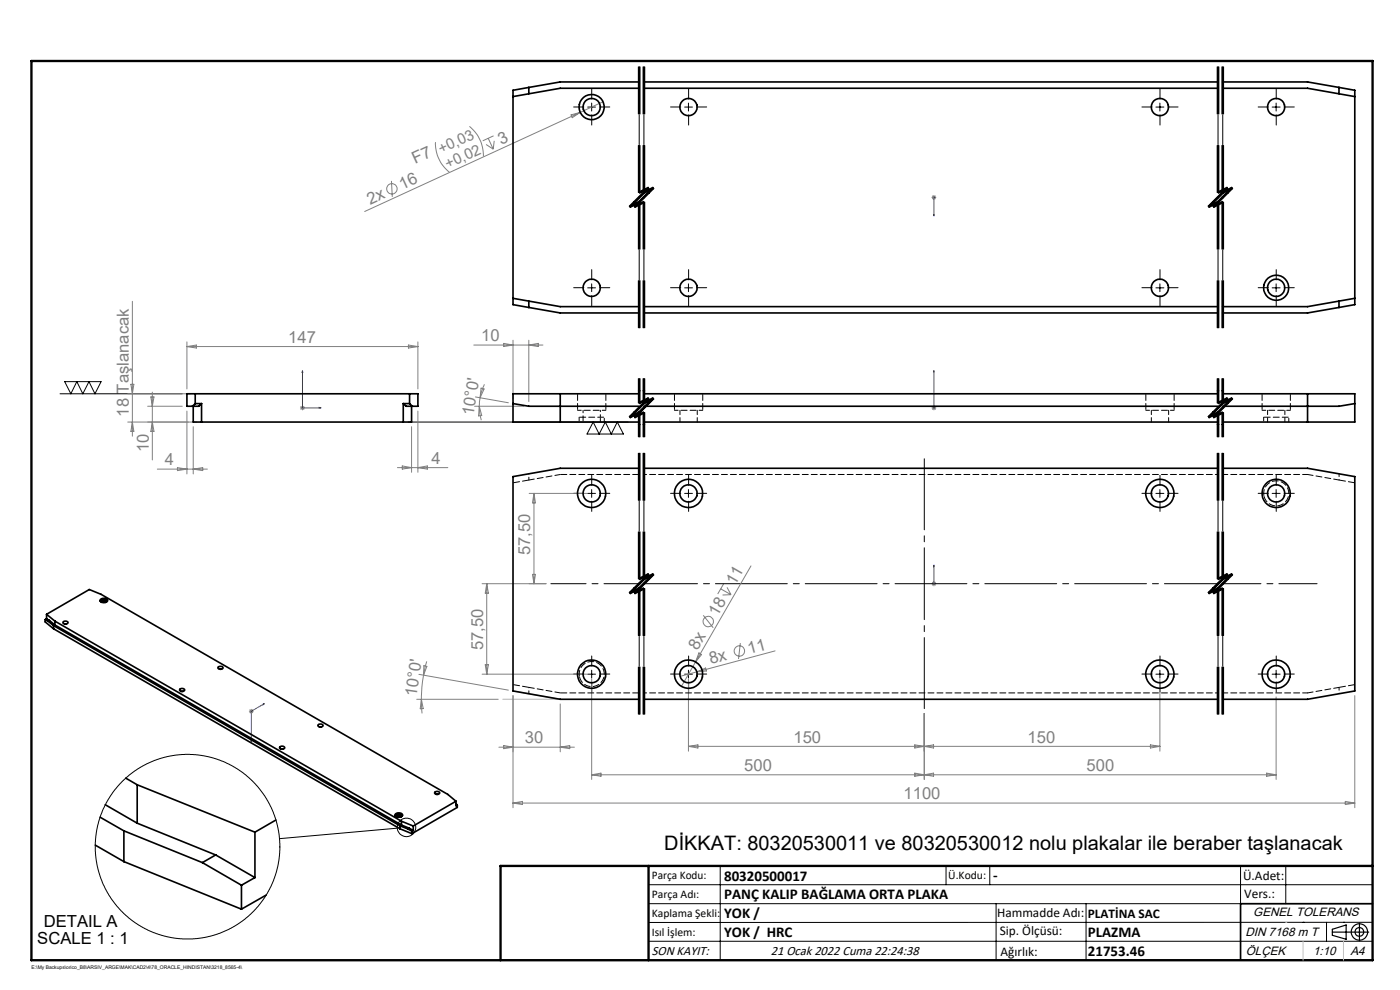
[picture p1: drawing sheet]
<svg xmlns="http://www.w3.org/2000/svg" width="297mm" height="210mm" viewBox="0 0 297 210" stroke-linecap="round" stroke-linejoin="round" font-family="sans-serif">
<g fill="none" stroke="#808080" stroke-width=".21">
<path d="M83 38.4l.2 3.4M92.4 30.2a7.7 7.7 0 0 0 2.9 6.3M99.6 26.8a8 8 0 0 1 3 6.4M103.1 30.6l1.5 1M103.6 29.3l1 2.3M104.7 28.8l-2.3 1.1M104.8 29.9l-.2 1.7M121.1 24.4l2-.6-1.7 1.2zM123.1 23.8l-45.7 21.1M127.9 21.6l-4.8 2.2M197.6 41.9h1M197.8 41.5l.7 .7"/>
<path d="M198.1 41.4v1M198.5 41.5l-.7 .7M28.1 63.9v28.6M39.7 72.5v10M39.7 73.5h49M39.7 73.5l2-.3v.6zM86.6 73.2l2.1 .3-2.1 .3zM88.7 72.5v10M100.5 73.2h14.7M106.9 72.8l1.9 .4-1.9 .3zM108.8 72.2v12.4M112.2 72.2v13"/>
<path d="M112.2 73.2l2-.4v.7zM27.1 89.5h14.6M27.1 83.5h13.3M27.8 81.5h.6l-.3 2zM28.1 89.5l.3 2h-.6zM31.3 86.2h7.4M32 84.2h.7l-.4 2zM32.3 83.2v14.4M32.3 89.5l.4 2h-.7zM33.4 99.5h10.6M37.6 99.2l2.1 .3-2.1 .3zM39.7 87.2v13.3"/>
<path d="M41 90.5v10M41 99.5l2-.3v.6zM63.6 86.5h1.1M63.8 86.2l.7 .7M64.2 86v1M64.5 86.2l-.7 .7M84.3 99.2h10.7M85.3 98.8l2 .4-2 .3zM87.3 90.5v9.7M88.7 87.2v13M88.7 99.2l2-.4v.7zM100.7 86.2h10.5"/>
<path d="M100.9 84.2l6.9 1.2M101.7 86.2l.4 2.9M101.7 86.2l.5 2h-.7zM101.8 84.4l-.1 1.8M102.1 82.3l.6 .2-.9 1.9zM102.8 81.5l-.6 1.4-.4 1.5M197.6 86.5h1M197.8 86.2l.7 .7M198.1 86v1M198.5 86.2l-.7 .7M112.3 104.7h12.2M113.3 104.7v19.1"/>
<path d="M113.3 104.7l.3 2h-.6zM102.3 123.8h13.6M103.3 123.8v19.2M103.3 123.8l.3 2h-.7zM113 121.8h.6l-.3 2zM148.3 138.5l.5 .3-1.2 1.6zM149.2 130.5l2.1 2.7M152.9 124.9l2.2 1.2M153.5 123.8l-1.2 2.2M154.2 124.6l.9 1.5M155.1 126.1l-1.8 .1M157.1 136.4l-.4 3.4"/>
<path d="M159.3 120l-11.7 20.4M164.4 138.1l-20.1 5.4M197.6 123.8h1M197.8 123.5l.7 .7M198.1 123.3v1M198.5 123.5l-.7 .7M52.8 150.9h1M53 150.5l.7 .7M53.3 150.4v1M53.7 150.5l-.7 .7M88.4 148.3h17.3M88.9 143l18.9 3.4"/>
<path d="M89.4 148.3l.1 3M89.4 148.3l.4 2h-.7zM89.9 143.2l-.4 2.6-.1 2.5M89.9 141.2l.7 .1-.7 1.9zM90.5 140.3l-.6 2.9M102.3 143h22.2M102.9 141h.7l-.3 2zM105.8 158.5h16M106.9 158.1l1.9 .4-1.9 .3zM108.8 147.6v23.7M118.9 149.3v10.2M118.9 158.5l2-.4v.7z"/>
<path d="M125.5 144v21.3M146 158.3h100.1M146 144v15.3M146 158.3l2.1-.3v.7zM147.6 140.4l-3 5.2M147.8 142.5l1.9-.8 .2 .6zM194.1 158l2 .3-2 .4zM196.1 151.3v14M196.1 158.3l1.9-.3v.7zM244.1 158l2 .3-2 .4zM246.1 144v15.3M270.7 147.8v17.5"/>
<path d="M287.4 147.6v23.7M108.8 170.3h178.6M108.8 170.3l2-.3v.7zM125.5 164.4h145.2M125.5 164.4l2-.4v.7zM194.1 164l2 .4-2 .3zM196.1 164.4l1.9-.4v.7zM268.7 164l2 .4-2 .3zM285.4 170l2 .3-2 .4z"/>
<circle cx="83.1" cy="40" r="1.1"/>
<circle cx="150.3" cy="131.8" r="1.11"/>
<circle cx="156.9" cy="138.1" r="1.1"/>
</g>
<g fill="none" stroke="#000" stroke-width=".21">
<path d="M135.4 14.2v10M135.6 14.2v10M135.8 14.2v10M136.4 14.2v10M136.6 14.2v10M136.8 14.2v10M258.2 14.2v10M258.4 14.2v10M258.6 14.2v10M259.2 14.2v10M259.4 14.2v10M259.6 14.2v10"/>
<path d="M124.7 22.7h1.6M125.5 21.9v1.7M135.4 30.9v10M135.6 30.9v10l2-1M135.8 30.9v10zM136.4 30.9v10M136.6 30.9v10l2-1-4 4 2-1v10M136.8 30.9v10M137.5 39.7l-4 4M137.5 39.7l-2 1M137.6 39.9l-4 4 2-1v10M137.7 40l-4 4"/>
<path d="M138.5 39.7l-4 4M138.5 39.7l-2 1M138.7 40l-4 4M145.2 22.7h1.7M146 21.9v1.7M245.2 22.7h1.7M246.1 21.9v1.7M258.2 30.9v10M258.4 30.9v10l2-1-4 4 2-1v10M258.6 30.9v10M259.2 30.9v10M259.4 30.9v10l2-1-4 4 2-1v10"/>
<path d="M259.6 30.9v10M260.3 39.7l-4 4M260.3 39.7l-2 1M260.5 40l-4 4M261.3 39.7l-4 4M261.3 39.7l-2 1M261.5 40l-4 4M269.9 22.7h1.7M270.7 21.9v1.7M135.4 42.9v10M135.4 59.5v10M135.5 42.7l-2 1"/>
<path d="M135.6 59.5v10M135.7 43l-2 1M135.8 42.9v10M135.8 59.5v10M136.4 42.9v10M136.4 59.5v10M136.5 42.7l-2 1M136.6 59.5v10M136.7 43l-2 1M136.8 42.9v10M136.8 59.5v10M137.7 40l-2 1"/>
<path d="M138.7 40l-2 1M258.2 42.9v10M258.2 59.5v10M258.3 42.7l-2 1M258.4 59.5v10M258.5 43l-2 1M258.6 42.9v10M258.6 59.5v10M259.2 42.9v10M259.2 59.5v10M259.3 42.7l-2 1M259.4 59.5v10"/>
<path d="M259.5 43l-2 1M259.6 42.9v10M259.6 59.5v10M260.5 40l-2 1M261.5 40l-2 1M124.7 61.1h1.6M125.5 60.2v1.7M145.2 61.1h1.7M146 60.2v1.7M245.2 61.1h1.7M246.1 60.2v1.7M269.9 61.1h1.7"/>
<path d="M270.7 60.2v1.7M12.7 83.5h26M13.7 81h7.7l-1.3 2.5-1.2-2.5-1.3 2.5-1.3-2.5-1.3 2.5zM86.6 89.5h46.6M125.8 89.5l1.3 2.6 1.3-2.6 1.3 2.6 1.3-2.6 1.3 2.6h-7.8zM135.4 80.3v5.2M135.4 87.5v5.2M135.4 96.1v10M135.5 87.3l-2 1M135.6 80.3v5.2l2-1M135.6 96.1v10M135.7 87.7l-2 1"/>
<path d="M135.8 82.9v2.6zM135.8 80.3v2.6M135.8 87.5v5.2M135.8 96.1v10M136.4 80.3v5.2M136.4 87.5v5.2M136.4 96.1v10M136.6 80.3v5.2l2-1-4 4 2-1v5.2M136.6 96.1v10M136.7 87.7l-2 1M136.8 80.3v5.2M136.8 87.5v5.2"/>
<path d="M136.8 96.1v10M137.5 84.4l-4 4M137.5 84.3l-2 1M137.6 84.5l-4 4 2-1v5.2M137.7 84.7l-2 1M137.7 84.6l-4 4M138.5 84.4l-4 4 2-1.1M138.5 84.3l-2 1M138.7 84.7l-2 1M138.7 84.6l-4 4M258.2 80.3v5.2M258.2 87.5v5.2"/>
<path d="M258.2 96.1v10M258.3 87.3l-2 1M258.4 80.3v5.2l2-1-4 4 2-1v5.2M258.4 96.1v10M258.5 87.7l-2 1M258.6 80.3v5.2M258.6 87.5v5.2M258.6 96.1v10M259.2 80.3v5.2M259.2 87.5v5.2M259.2 96.1v10M259.3 87.3l-2 1"/>
<path d="M259.4 80.3v5.2l2-1-4 4 2-1v5.2M259.4 96.1v10M259.5 87.7l-2 1M259.6 80.3v5.2M259.6 87.5v5.2M259.6 96.1v10M260.3 84.4l-4 4M260.3 84.3l-2 1M260.5 84.7l-2 1M260.5 84.6l-4 4M261.3 84.4l-4 4M261.3 84.3l-2 1"/>
<path d="M261.5 84.7l-2 1M261.5 84.6l-4 4M124.7 104.7h1.6M125.5 103.8v1.7M135.4 112.8v10M135.6 112.8v10l2-1M135.8 112.8v10zM136.4 112.8v10M136.6 112.8v10l2-1-4 4 2-1v10M136.8 112.8v10M145.2 104.7h1.7M146 103.8v1.7"/>
<path d="M245.2 104.7h1.7M246.1 103.8v1.7M258.2 112.8v10M258.4 112.8v10l2-1-4 4 2-1v10M258.6 112.8v10M259.2 112.8v10M259.4 112.8v10l2-1-4 4 2-1v10M259.6 112.8v10M269.9 104.7h1.7M270.7 103.8v1.7M135.4 124.8v10M135.5 124.7l-2 1"/>
<path d="M135.8 124.8v10M136.4 124.8v10M136.5 124.7l-2 1M136.7 125l-2 1M136.8 124.8v10M137.5 121.7l-4 4M137.5 121.7l-2 1M137.6 121.8l-4 4 2-1v10M137.7 122l-2 1M137.7 121.9l-4 4 2-.9M138.5 121.7l-4 4M138.5 121.7l-2 1"/>
<path d="M138.7 122l-2 1M138.7 121.9l-4 4M258.2 124.8v10M258.3 124.7l-2 1M258.5 125l-2 1M258.6 124.8v10M259.2 124.8v10M259.3 124.7l-2 1M259.5 125l-2 1M259.6 124.8v10M260.3 121.7l-4 4M260.3 121.7l-2 1"/>
<path d="M260.5 122l-2 1M260.5 121.9l-4 4M261.3 121.7l-4 4M261.3 121.7l-2 1M261.5 122l-2 1M261.5 121.9l-4 4M124.7 143h1.6M125.5 142.2v1.6M135.4 141.5v10M135.6 141.5v10M135.8 141.5v10M136.4 141.5v10"/>
<path d="M136.6 141.5v10M136.8 141.5v10M145.2 143h1.7M146 142.2v1.6M245.2 143h1.7M246.1 142.2v1.6M258.2 141.5v10M258.4 141.5v10M258.6 141.5v10M259.2 141.5v10M259.4 141.5v10M259.6 141.5v10"/>
<path d="M269.9 143h1.7M270.7 142.2v1.6M84.3 175.7l-25 2.2M137.6 187.7h153.6M137.6 191.7h153.6M137.6 199.7h153.6M152.8 183.7v20M200.7 183.7v4M210 183.7v4M211.3 191.7v12M230.4 191.7v12M263.2 183.7v20"/>
<path d="M272.8 183.7v8M276.4 195.6h.1M281.4 195.6v4.1M285 195.6h.1M291.2 195.6l-153.6 .1"/>
<circle cx="86.2" cy="175.5" r="1.96"/>
</g>
<g fill="none" stroke="#000" stroke-width=".25">
<path d="M282.6 197.7h7.8M282.6 197.1l3-.9v3l-3-.8zM288.4 195.8v3.8M106.2 203.7h185"/>
<circle cx="288.4" cy="197.7" r="1.74"/>
<circle cx="288.4" cy="197.7" r=".93"/>
</g>
<g fill="none" stroke="#00f" stroke-width=".21">
<path d="M198.1 41.9h.1M198.1 45.8v-.4v.4M198.1 41.8v.2zM198.1 41.9v3.9M64.2 78.6v7.9h3.9M64.2 78.6v.4h-.1zM198.1 78.6v.4v-.4M198.1 78.6v7.9M67.7 86.4l.4 .1-.4 .1zM198.1 86.4v.2zM198.1 86.5h.1M198.1 119.9v.4v-.4"/>
<path d="M198.1 119.9v3.9M198.1 123.7v.2zM198.1 123.8h.1M53.2 157l.2-.1-.1 .4zM55.8 149.3h.3l-.3 .2zM56.1 149.3l-2.8 1.6v6.4"/>
</g>
<g fill="none" stroke="#000" stroke-width=".21" stroke-dasharray="15.2 1.3 1.3 1.3">
<path d="M123.9 22.7h-2.2M125.5 21v-2.1M125.5 24.4v2.1M127.2 22.7h2.2M144.4 22.7h-2.2M146.1 21v-2.1M146.1 24.4v2.1M147.7 22.7h2.2M244.4 22.7h-2.2M246.1 21v-2.1M246.1 24.4v2.1M247.7 22.7h2.2"/>
<path d="M269.1 22.7h-2.2M270.7 21v-2.1M270.7 24.4v2.1M272.4 22.7h2.2M125.5 59.4v-2.2M146.1 59.4v-2.2M246.1 59.4v-2.2M270.7 59.4v-2.2M123.9 61h-2.2M125.5 62.7v2.2M127.2 61h2.2M144.4 61h-2.2"/>
<path d="M146.1 62.7v2.2M147.7 61h2.2M244.4 61h-2.2M246.1 62.7v2.2M247.7 61h2.2M269.1 61h-2.2M270.7 62.7v2.2M272.4 61h2.2M123.9 104.6h-2.2M125.5 103v-2.2M125.5 106.3v2.2M127.2 104.6h2.2"/>
<path d="M144.4 104.6h-2.2M146.1 103v-2.2M146.1 106.3v2.2M147.7 104.6h2.2M244.4 104.6h-2.2M246.1 103v-2.2M246.1 106.3v2.2M247.7 104.6h2.2M269.1 104.6h-2.2M270.7 103v-2.2M270.7 106.3v2.2M272.4 104.6h2.2"/>
<path d="M123.9 143h-2.2M125.5 141.3v-2.2M125.5 144.6v2.2M127.2 143h2.2M144.4 143h-2.2M146.1 141.3v-2.2M146.1 144.6v2.2M147.7 143h2.2M244.4 143h-2.2M246.1 141.3v-2.2M246.1 144.6v2.2M247.7 143h2.2"/>
<path d="M269.1 143h-2.2M270.7 141.3v-2.2M270.7 144.6v2.2M272.4 143h2.2"/>
</g>
<path d="M196.1 97.3v53" fill="none" stroke="#000" stroke-width=".21" stroke-dasharray="15.2 1.3 1.3 1.3" stroke-dashoffset=".2"/>
<path d="M135.6 123.8h-18.7" fill="none" stroke="#000" stroke-width=".21" stroke-dasharray="15.2 1.3 1.3 1.3" stroke-dashoffset="7.8"/>
<path d="M258.4 123.8h-121.8" fill="none" stroke="#000" stroke-width=".21" stroke-dasharray="15.2 1.3 1.3 1.3" stroke-dashoffset="3.9"/>
<path d="M279.4 123.8h-20" fill="none" stroke="#000" stroke-width=".21" stroke-dasharray="15.2 1.3 1.3 1.3" stroke-dashoffset="7.1"/>
<g fill="none" stroke="#000" stroke-width=".21" stroke-dasharray="6.3 1.3 1.3 1.3">
<path d="M135.6 14.2v26.7M136.6 14.2v26.7M258.4 14.2v26.7M259.4 14.2v26.7M137.6 39.9l-2 2M138.6 39.9l-2 2M260.4 39.9l-2 2M261.4 39.9l-2 2M133.6 43.9l2-1M134.6 43.9l2-1M135.6 40.9l2-1M135.6 41.9l-2 2"/>
<path d="M135.6 42.9v26.6M136.6 40.9l2-1M136.6 41.9l-2 2M136.6 42.9v26.6M256.4 43.9l2-1M257.4 43.9l2-1M258.4 40.9l2-1M258.4 41.9l-2 2M258.4 42.9v26.6M259.4 40.9l2-1M259.4 41.9l-2 2M259.4 42.9v26.6"/>
<path d="M133.6 88.5l2-1M134.6 88.5l2-1M135.6 96.1v26.7M135.6 85.5l2-1M135.6 86.5l-2 2M136.6 96.1v26.7M136.6 85.5l2-1M136.6 86.5l-2 2M137.6 84.5l-2 2M138.6 84.5l-2 2M256.4 88.5l2-1M257.4 88.5l2-1"/>
<path d="M258.4 96.1v26.7M258.4 85.5l2-1M258.4 86.5l-2 2M259.4 96.1v26.7M259.4 85.5l2-1M259.4 86.5l-2 2M260.4 84.5l-2 2M261.4 84.5l-2 2M133.6 125.8l2-1M134.6 125.8l2-1M135.6 122.8l2-1M135.6 123.8l-2 2"/>
<path d="M135.6 124.8v26.7M136.6 122.8l2-1M136.6 123.8l-2 2M136.6 124.8v26.7M137.6 121.8l-2 2M138.6 121.8l-2 2M256.4 125.8l2-1M257.4 125.8l2-1M258.4 122.8l2-1M258.4 123.8l-2 2M258.4 124.8v26.7M259.4 122.8l2-1"/>
<path d="M259.4 123.8l-2 2M259.4 124.8v26.7M260.4 121.8l-2 2M261.4 121.8l-2 2"/>
</g>
<path d="M135.6 80.3v5.2M135.6 87.5v5.2M136.6 80.3v5.2M136.6 87.5v5.2M258.4 80.3v5.2M258.4 87.5v5.2M259.4 80.3v5.2M259.4 87.5v5.2" fill="none" stroke="#000" stroke-width=".21" stroke-dasharray="6.3 1.3 1.3 1.3" stroke-dashoffset="5.7"/>
<path d="M291.2 191.7h-28v12" fill="none" stroke="#000" stroke-width=".35"/>
<path d="M6.7 12.9h284.5v190.8h-284.5zM137.6 183.7v20M291.2 183.7h-185v20" fill="none" stroke="#000" stroke-width=".5"/>
<path d="M276.4 199.7v4M285 199.7v4" fill="none" stroke="#c0c0c0" stroke-width=".21"/>
<path d="M108.8 146.6l10 1.7h-12.1M272.8 195.6h.1" fill="none" stroke="#c0c0c0" stroke-width=".25"/>
<g fill="#00f">
<path d="M67.7 86.4l.4 .1-.4 .1zM64.2 78.6v.4h-.1z"/>
<path d="M55.8 149.3v.2l.3-.2zM53.2 157l.1 .3 .1-.4zM198.1 45.4v.4zM198.1 41.8v.2z"/>
<path d="M198.1 86.4v.2zM198.1 78.6v.4z"/>
<path d="M198.1 119.9v.4zM198.1 123.7v.2z"/>
</g>
<g fill="none" stroke="#000" stroke-width=".35">
<path d="M112.2 18.5l-3.4 .6v45.5l3.4 .6M112.2 18.5v1.4M135.6 18.7h-16.7l-10.1 1.8M135.6 17.4h-16.7l-6.7 1.1M136.6 18.7h121.8M136.6 17.4h121.8M259.4 18.7h18l10 1.8M259.4 17.4h18l6.7 1.1M284.1 18.5l3.3 .6v45.5l-3.3 .6M284.1 18.5v1.4M108.8 63.3l10.1 1.7h16.7M112.2 65.2l6.7 1.2h16.7"/>
<path d="M112.2 63.9v1.3M136.6 65h121.8M136.6 66.4h121.8M284.1 63.9v1.3M284.1 65.2l-6.7 1.2h-18M287.4 63.3l-10 1.7h-18M41 86.2v3.3h46.3v-3.3M41.4 83.5v2.1M41.4 85.6l-.6 .6M41.4 85.6h1.4M42.8 85.6l-.6 .6h-2.5v-2.7h49v2.7h-2.6l-.6-.6M42.8 85.6v3.9"/>
<path d="M85.5 85.6v3.9M85.5 85.6h1.4M86.9 85.6l.6 .6M86.9 83.5v2.1M108.8 85.6l3.4 .6h23.4M118.9 83.5v6M135.6 83.5h-26.8v6h26.8M135.6 99.3h-16.7l-10.1 1.8v45.5l10.1 1.7h16.7M136.6 89.5h121.8M136.6 83.5h121.8M136.6 86.2h121.8M136.6 99.3h121.8"/>
<path d="M259.4 83.5h28v6h-28M259.4 99.3h18l10 1.8v45.5l-10 1.7h-18M277.4 83.5v6M287.4 85.6l-3.3 .6h-24.7M9.6 131.4v.5l1.8 1.5M9.6 131.4l.6 .4M9.9 130.3l1.7 1.5M9.9 130.3l9-5.2 2.5 1 73.6 42.4 1.7 1.5M9.9 131.3l.6 .3M9.9 130.3v1M9.9 131.3l-.3 .1M10.2 131.8l1.2 .9"/>
<path d="M10.5 131.6l-.3 .2M10.5 131.6l1.1 1M11.4 132.7l73.5 42.5M11.4 132.7v.7M11.4 133.4l73.5 42.4M11.6 131.8l73.6 42.4M11.6 132.6l73.6 42.4M11.6 131.8v.8M13.4 131.9h.1a.49 .49 0 0 1 .6-.2 .49 .49 0 0 1 .3 .5 .52 .52 0 0 1-.6 .2 .52 .52 0 0 1-.4-.5zM13.7 132.4h.3M21.2 127.5a1.11 1.11 0 0 1 1.6 0M21.3 127.2a.95 .95 0 0 1 1.5 .3 .93 .93 0 0 1-1.6-.2z"/>
<path d="M21.5 127.7a.54 .54 0 0 1 .5-.4 .54 .54 0 0 1 .5 .4M21.6 127.8h.8M38.2 146.2v-.1a.51 .51 0 0 1 .6-.1 .51 .51 0 0 1 .3 .5 .51 .51 0 0 1-.6 .2 .51 .51 0 0 1-.3-.5zM38.5 146.6h.3M46.3 141.5l.2-.1a.44 .44 0 0 1 .5-.1 .44 .44 0 0 1 .2 .5 .52 .52 0 0 1-.6 .2 .52 .52 0 0 1-.3-.5zM46.6 141.9h.4M59.3 158.5a.61 .61 0 0 1 .6-.2 .61 .61 0 0 1 .5 .4 .61 .61 0 0 1-.6 .2 .61 .61 0 0 1-.5-.4zM59.7 158.9h.3M67.5 153.7h.1a.51 .51 0 0 1 .6-.1 .51 .51 0 0 1 .3 .4 .6 .6 0 0 1-1-.2zM67.8 154.2h.4M136.6 148.3h121.8M20.2 179.3l6.1 3.5"/>
<path d="M21.2 173.3l5.1 2.9M22.3 170.7l6.8 3.9M26.3 176.2v6.6M26.3 176.2l16.6 6.8M26.7 165.1l2.4 1.4M29.1 166.5v8.1M29.1 166.5l25 10M29.1 174.6l16.7 6.8M54.1 176.5v9.7M58.5 173.9l-4.4 2.6M83.8 173a1.11 1.11 0 0 1 1.6 0M84 172.6a.93 .93 0 0 1 1.4 .4 .99 .99 0 0 1-1.6-.1z"/>
<path d="M84.1 173.2a.54 .54 0 0 1 .5-.4 .54 .54 0 0 1 .5 .4M84.2 173.3h.8M84.9 175.8l2.5 1M84.9 175.2v.6M84.9 175.2l1.6 .7M85.2 174.2v.8M85.2 174.2l2.5 1M85.2 175l1.6 .7M86.5 175.9l.9 .4M86.8 175.7l.9 .5M86.8 175.7l-.3 .2M87.4 176.3v.5"/>
<path d="M87.7 175.2v1M87.7 176.2l-.3 .1M92.3 168h.1a.49 .49 0 0 1 .5-.1 .49 .49 0 0 1 .3 .4 .52 .52 0 0 1-.6 .3 .52 .52 0 0 1-.3-.6zM92.6 168.5h.3M96.7 170l-9 5.2M96.7 170v.9l.3-.1M96.7 170.5l.3 .3M97 170.8v.5l-9.6 5.5M26.3 182.8l24.9 10.1M42.9 183l8.3 4.8M45.8 181.4l8.3 4.8M45.8 181.4l-2.9 1.6"/>
<path d="M51.2 187.8v5.1M54.1 186.2l-2.9 1.6M56.5 189.9l-5.3 3"/>
<circle cx="125.5" cy="22.7" r="2.67"/>
<circle cx="125.5" cy="22.7" r="1.83"/>
<circle cx="146.1" cy="22.7" r="1.83"/>
<circle cx="246.1" cy="22.7" r="1.83"/>
<circle cx="270.7" cy="22.7" r="1.83"/>
<circle cx="125.5" cy="61.1" r="1.84"/>
<circle cx="146.1" cy="61.1" r="1.84"/>
<circle cx="246.1" cy="61" r="1.83"/>
<circle cx="270.7" cy="61" r="2.66"/>
<circle cx="270.7" cy="61" r="1.84"/>
<circle cx="125.5" cy="104.7" r="3"/>
<circle cx="125.5" cy="104.7" r="1.84"/>
<circle cx="146.1" cy="104.7" r="3"/>
<circle cx="146.1" cy="104.7" r="1.84"/>
<circle cx="246.1" cy="104.7" r="1.83"/>
<circle cx="246.1" cy="104.7" r="2.99"/>
<circle cx="270.7" cy="104.7" r="1.83"/>
<circle cx="270.7" cy="104.7" r="2.99"/>
<circle cx="125.5" cy="143" r="3"/>
<circle cx="125.5" cy="143" r="1.83"/>
<circle cx="146.1" cy="143" r="3"/>
<circle cx="146.1" cy="143" r="1.83"/>
<circle cx="246.1" cy="143" r="1.83"/>
<circle cx="246.1" cy="143" r="2.99"/>
<circle cx="270.7" cy="143" r="1.83"/>
<circle cx="270.7" cy="143" r="2.99"/>
</g>
<path d="M122.5 87h6M122.9 88.5v1M123.7 88.5v1M127.4 89.5v-1M128.2 89.5v-1M143.1 87h6M243.1 87h6M267.7 87h6M268.1 88.5v1M273.4 89.5v-1" fill="none" stroke="#000" stroke-width=".21" stroke-dasharray="1.3 .6" stroke-dashoffset=".5"/>
<path d="M128.2 88.5h-5.3M273.4 88.5h-5.3M108.9 102.4l3.3-.6M135.6 100.6h-16.7M268.1 105.2a2.67 2.67 0 0 1 3.3-3.1 2.67 2.67 0 0 1 1.4 4.2 2.67 2.67 0 0 1-4.5-.5l-.2-.6M284.1 101.8l3.3 .6M112.2 145.8l-3.3-.6M122.9 143.6a2.67 2.67 0 0 1 3.2-3.2 2.67 2.67 0 0 1 1.5 4.3 2.67 2.67 0 0 1-4.5-.6l-.2-.5M135.6 147h-16.7M287.4 145.2l-3.3 .6" fill="none" stroke="#000" stroke-width=".21" stroke-dasharray="1.3 .6" stroke-dashoffset="-.1"/>
<path d="M122.5 83.5v3.5M128.5 87v-3.5M143.1 83.5v3.5M149.1 87v-3.5M243.1 83.5v3.5M249.1 87v-3.5M267.7 83.5v3.5M273.7 87v-3.5" fill="none" stroke="#000" stroke-width=".21" stroke-dasharray="1.3 .6" stroke-dashoffset="-.2"/>
<path d="M144.2 87v2.5M147.9 89.5v-2.5M244.2 87v2.5M247.9 89.5v-2.5M268.9 87v2.5M272.6 89.5v-2.5" fill="none" stroke="#000" stroke-width=".21" stroke-dasharray="1.3 .6" stroke-dashoffset=".4"/>
<path d="M123.7 87v1.5M127.4 88.5v-1.5M112.2 101.8v-1.3M258.4 100.6h-121.8M284.1 100.5v1.3M112.2 147.1v-1.3M258.4 147h-121.8M284.1 145.8v1.3" fill="none" stroke="#000" stroke-width=".21" stroke-dasharray="1.3 .6" stroke-dashoffset=".7"/>
<path d="M118.9 100.6l-6.7 1.2M284.1 101.8l-6.7-1.2M112.2 145.8l6.7 1.2M277.4 147l6.7-1.2" fill="none" stroke="#000" stroke-width=".21" stroke-dasharray="1.3 .6" stroke-dashoffset=".1"/>
<path d="M277.4 100.6h-18M277.4 147h-18" fill="none" stroke="#000" stroke-width=".21" stroke-dasharray="1.3 .6" stroke-dashoffset=".2"/>
<circle cx="39.8" cy="179.6" r="19.6" fill="none" stroke="#000" stroke-width=".21"/>
<text font-size="4.2" x="140.9" y="180.3">DİKKAT: 80320530011 ve 80320530012 nolu plakalar ile beraber taşlanacak</text>
<g font-size="3.5" fill="#808080">
<text x="88.1" y="34.8" transform="rotate(-25 88.1 34.8)">F7 +0,03</text>
<text x="106.3" y="30.7" transform="rotate(-25 106.3 30.7)">3</text>
<text x="85.3" y="40.4" transform="rotate(-25 85.3 40.4)">16</text>
<text x="78.5" y="43.5" transform="rotate(-25 78.5 43.5)">2x</text>
<text x="61.1" y="72.7">147</text>
<text x="102.1" y="72.4">10</text>
<text x="27.3" y="83.5" transform="rotate(-90 27.3 83.5)">Taşlanacak</text>
<text x="27.3" y="88.4" transform="rotate(-90 27.3 88.4)">18</text>
<text x="100.4" y="88.3" transform="rotate(-81 100.4 88.3)">10°0'</text>
<text x="31.6" y="96" transform="rotate(-90 31.6 96)">10</text>
<text x="35" y="98.7">4</text>
<text x="91.5" y="98.4">4</text>
<text x="112.5" y="117.8" transform="rotate(-90 112.5 117.8)">57,50</text>
<text x="155.9" y="124.4" transform="rotate(-60 155.9 124.4)">11</text>
<text x="152.2" y="130.8" transform="rotate(-60 152.2 130.8)">18</text>
<text x="102.5" y="137.9" transform="rotate(-90 102.5 137.9)">57,50</text>
<text x="148" y="138.2" transform="rotate(-60 148 138.2)">8x</text>
<text x="150.8" y="140.9" transform="rotate(-15 150.8 140.9)">8x</text>
<text x="158.9" y="138.7" transform="rotate(-15 158.9 138.7)">11</text>
<text x="88.4" y="147.9" transform="rotate(-82 88.4 147.9)">10°0'</text>
<text x="111.3" y="157.7">30</text>
<text x="168.3" y="157.5">150</text>
<text x="218" y="157.5">150</text>
<text x="157.9" y="163.5">500</text>
<text x="230.5" y="163.5">500</text>
<text x="191.7" y="169.5">1100</text>
</g>
<g font-size="3.5">
<text x="9.3" y="196.7">DETAIL A</text>
<text x="7.9" y="200.2">SCALE 1 : 1</text>
</g>
<text font-size="3.2" fill="#808080" x="95" y="35.9" transform="rotate(-25 95 35.9)">+0,02</text>
<g font-size="3.2">
<text x="153.6" y="186.8">80320500017</text>
<text x="153.6" y="190.8">PANÇ KALIP BAĞLAMA ORTA PLAKA</text>
<text x="210.7" y="186.6">-</text>
<text x="153.6" y="194.8">YOK /</text>
<text x="153.6" y="198.8">YOK / HRC</text>
<text x="230.8" y="198.7">PLAZMA</text>
<text x="230.8" y="202.8">21753.46</text>
</g>
<g font-size="2.8">
<text x="263.7" y="186.7">Ü.Adet:</text>
<text x="263.9" y="190.5">Vers.:</text>
<text x="211.5" y="194.5">Hammadde Adı:</text>
<text x="230.8" y="194.7">PLATİNA SAC</text>
<text x="138.3" y="202.6">SON KAYIT:</text>
<text x="163.5" y="202.6">21 Ocak 2022 Cuma 22:24:38</text>
<text x="212.1" y="198.4">Sip. Ölçüsü:</text>
<text x="212.2" y="202.7">Ağırlık:</text>
</g>
<g font-size="2.6">
<text x="265.9" y="194.4">GENEL TOLERANS</text>
<text x="264.2" y="198.5">DIN 7168 m T</text>
<text x="264.3" y="202.6">ÖLÇEK</text>
<text x="278.5" y="202.6">1:10</text>
<text x="286.5" y="202.6">A4</text>
</g>
<g font-size="2.5">
<text x="138.3" y="186.4">Parça Kodu:</text>
<text x="138.3" y="190.5">Parça Adı:</text>
<text x="201.2" y="186.5">Ü.Kodu:</text>
<text x="138.3" y="194.5">Kaplama Şekli:</text>
<text x="138.3" y="198.6">Isıl İşlem:</text>
</g>
<text font-size="1.1" x="6.7" y="205.6">E:\My Backups\orico_B8\ARSIV_ARGE\MAK\CAD2\4\78_ORACLE_HINDISTAN\3218_8565-4\</text>
</svg>
